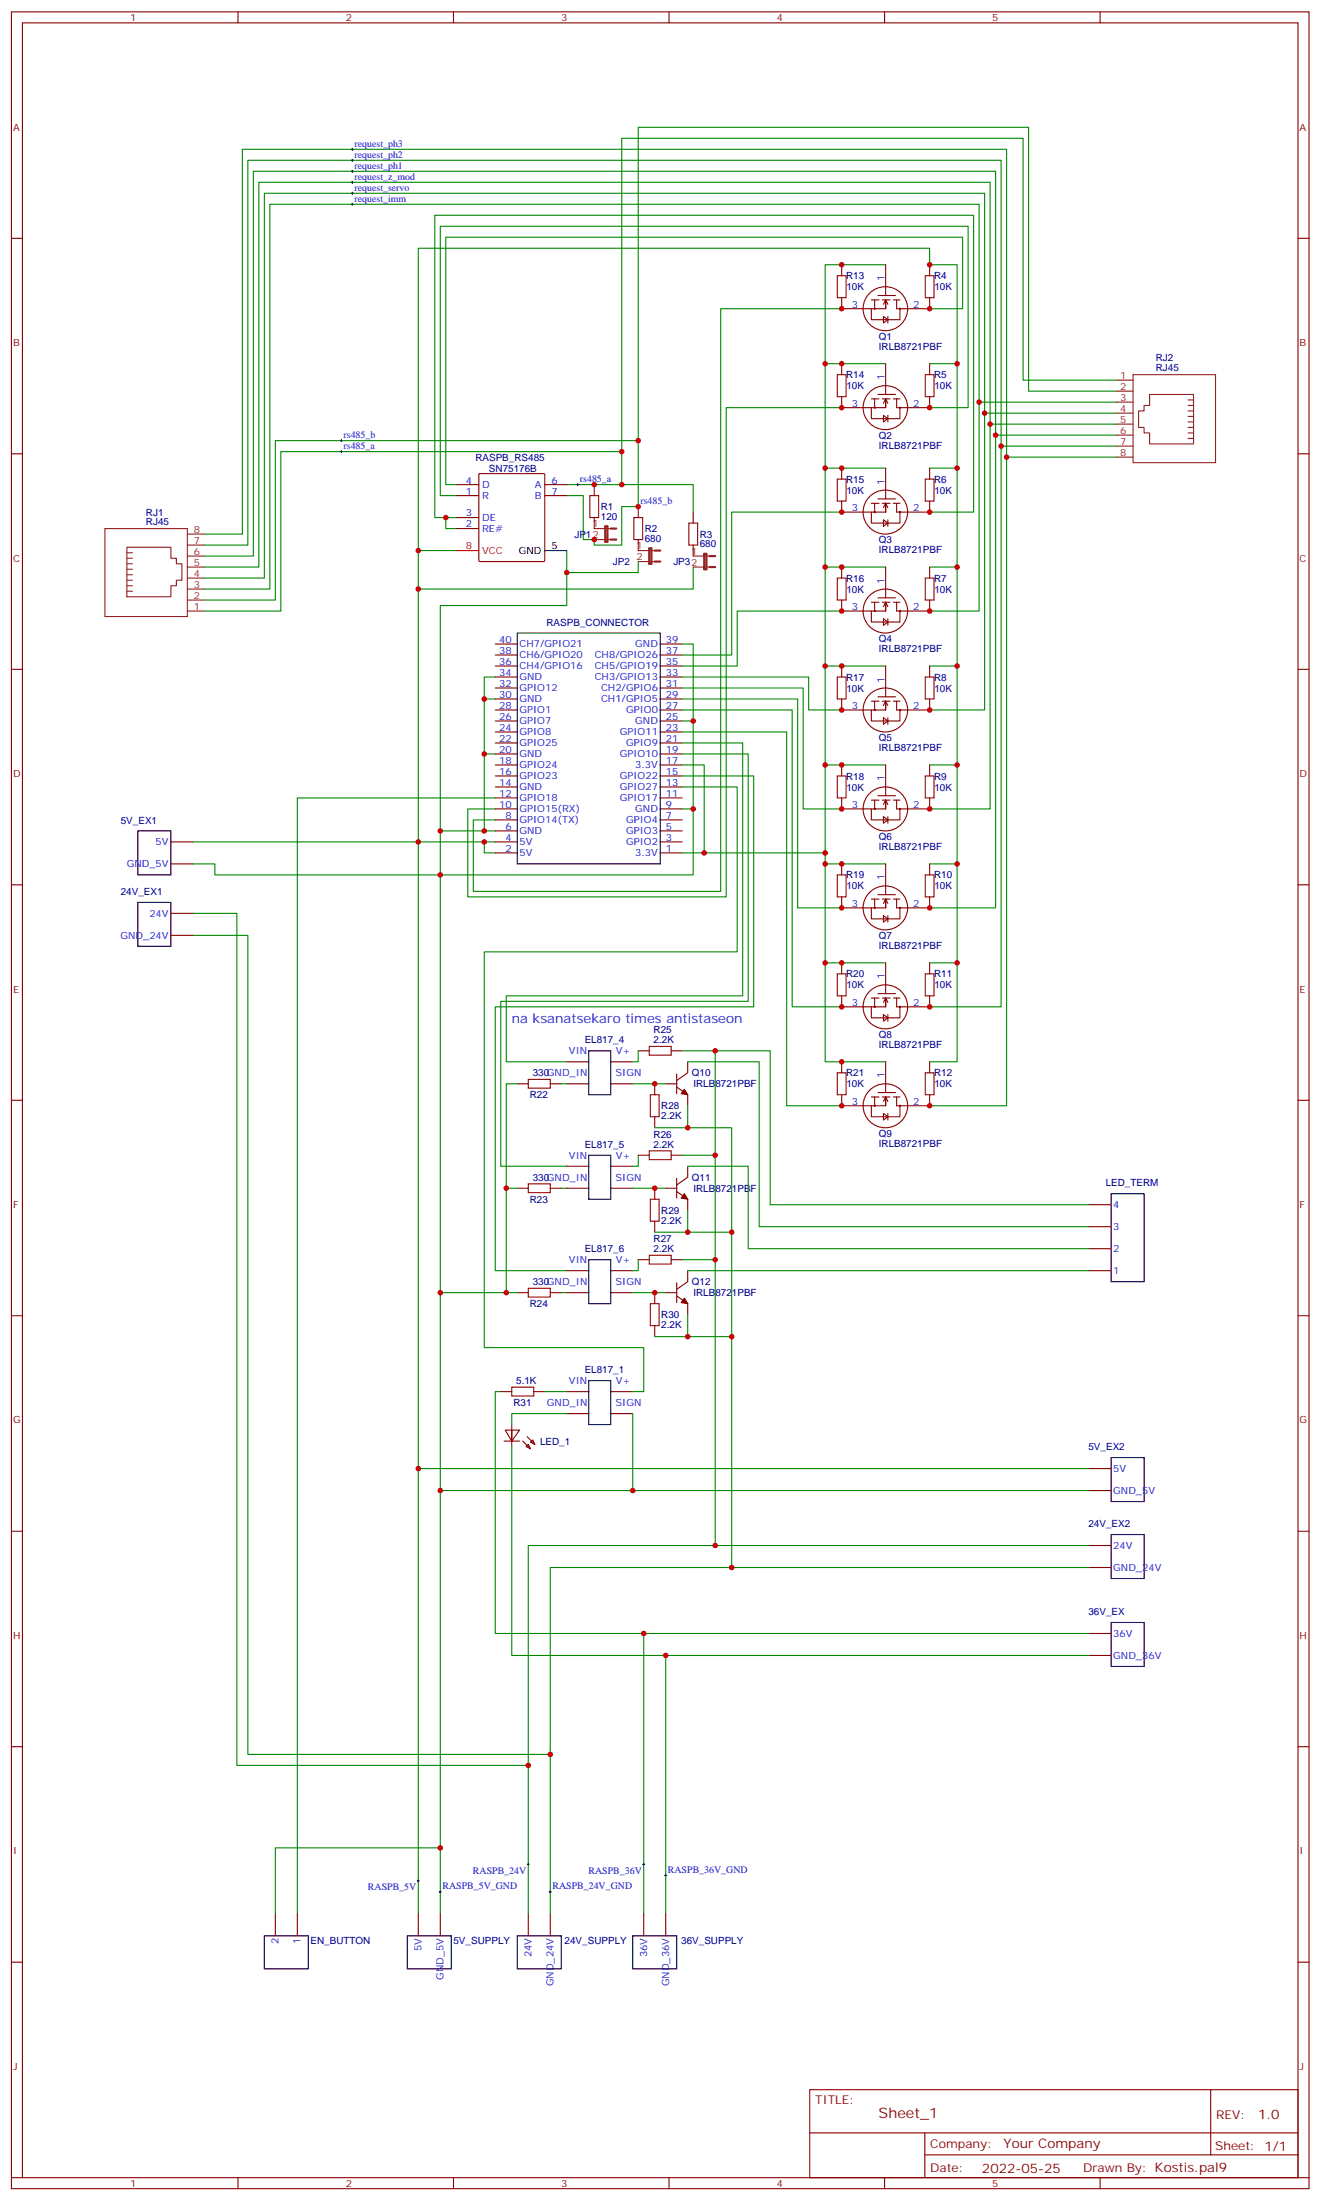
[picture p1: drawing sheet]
<svg xmlns="http://www.w3.org/2000/svg" width="423mm" height="706mm" viewBox="0 0 423 706" stroke-linecap="round" stroke-linejoin="round" font-family="sans-serif">
<g fill="none" stroke="#870000" stroke-width=".35">
<path d="M3.7 3.8h416.2v698.5h-416.2zM7.2 7.3h409.2v691.5h-409.2zM76.3 3.8v3.5M145.5 3.8v3.5M214.6 3.8v3.5M283.8 3.8v3.5M352.9 3.8v3.5M3.7 76.5h3.5M416.4 76.5h3.5M270 95.5v3.6h14.1v-2.9v2.9M270 84.9v3.6M279.5 99.1v3.5h9.2v-3.5"/>
<path d="M279.5 96.2h2.5M280.6 96.2v2.9M281.7 94.8h5.6M283.1 96.2h2.4M283.4 97.6l.7-1.4 .7 1.4M284.1 84.9v9.9M286.6 96.2h2.1M298.2 95.5v3.6h-10.5v-2.9M298.2 84.9v3.6M270 116.7v3.5M283.4 101.5l1.4 1.1-1.4 1zM284.1 116.7v9.9"/>
<path d="M284.8 101.5v2.1M298.2 116.7v3.5M270 127.3v3.5h14.1v-2.8v2.8M279.5 130.8v3.5h9.2v-3.5M279.5 128h2.5M280.6 128v2.8M281.7 126.6h5.6M283.1 128h2.4M283.4 133.3l1.4 1-1.4 1.1zM283.4 129.4l.7-1.4 .7 1.4M284.8 133.3v2.1M286.6 128h2.1"/>
<path d="M298.2 127.3v3.5h-10.5v-2.8M3.7 145.6h3.5M146.5 159h7.1M146.5 155.5h7.1M153.7 152.2l.3-.2h20.4l.3 .2 .1 27.6-.2 .4h-20.6l-.4-.2zM174.8 159h7M174.8 155.5h7M190.6 155.5v3.5M270 150.2v3.5M284.1 150.2v9.9M298.2 150.2v3.5M416.4 145.6h3.5"/>
<path d="M146.5 169.6h7.1M146.5 166.1h7.1M190.6 166.1v3.5M204.8 162.6v3.5M204.8 173.1v3.6M222.4 164.3v3.6M222.4 174.9v3.5M270 160.8v3.5h14.1v-2.8v2.8M279.5 164.3v3.6h9.2v-3.6M279.5 161.5h2.5M280.6 161.5v2.8M281.7 160.1h5.6"/>
<path d="M283.1 161.5h2.4M283.4 166.8l1.4 1.1-1.4 1zM283.4 162.9l.7-1.4 .7 1.4M284.8 166.8v2.1M286.6 161.5h2.1M298.2 160.8v3.5h-10.5v-2.8M270 192.5v3.6h14.1v-2.8v2.8M270 182v3.5M279.5 196.1v3.5h9.2v-3.5M279.5 193.3h2.5M280.6 193.3v2.8M281.7 191.8h5.6"/>
<path d="M283.1 193.3h2.4M283.4 198.5l1.4 1.1-1.4 1.1zM283.4 194.7l.7-1.4 .7 1.4M284.1 182v9.8M284.8 198.5v2.2M286.6 193.3h2.1M298.2 192.5v3.6h-10.5v-2.8M298.2 182v3.5M3.7 214.8h3.5M158.9 217.2h7M158.9 213.7h7M158.9 210.2h7"/>
<path d="M158.9 206.7h7M211.8 217.2h7.1M211.8 213.7h7.1M211.8 210.2h7.1M211.8 206.7h7.1M270 213.7v3.5M284.1 213.7v9.9M298.2 213.7v3.5M416.4 214.8h3.5M158.9 227.8h7M158.9 238.4h7M158.9 234.9h7"/>
<path d="M158.9 231.4h7M158.9 224.3h7M158.9 220.8h7M211.8 227.8h7.1M211.8 238.4h7.1M211.8 234.9h7.1M211.8 231.4h7.1M211.8 224.3h7.1M211.8 220.8h7.1M270 224.3v3.5h14.1v-2.8v2.8M279.5 227.8v3.6h9.2v-3.6M279.5 225h2.5"/>
<path d="M280.6 225v2.8M281.7 223.6h5.6M283.1 225h2.4M283.4 230.3l1.4 1.1-1.4 1zM283.4 226.4l.7-1.4 .7 1.4M284.8 230.3v2.1M286.6 225h2.1M298.2 224.3v3.5h-10.5v-2.8M158.9 259.6h7M158.9 256h7M158.9 252.5h7M158.9 249h7"/>
<path d="M158.9 245.5h7M158.9 241.9h7M211.8 259.6h7.1M211.8 256h7.1M211.8 252.5h7.1M211.8 249h7.1M211.8 245.5h7.1M211.8 241.9h7.1M270 256v3.6h14.1v-2.8v2.8M270 245.5v3.5M279.5 259.6v3.5h9.2v-3.5M279.5 256.8h2.5"/>
<path d="M280.6 256.8v2.8M281.7 255.3h5.6M283.1 256.8h2.4M283.4 258.2l.7-1.4 .7 1.4M284.1 245.5v9.8M286.6 256.8h2.1M298.2 256v3.6h-10.5v-2.8M298.2 245.5v3.5M54.8 277.2h7.1M54.8 270.2h7.1M158.9 270.2h7M158.9 273.7h7"/>
<path d="M158.9 266.6h7M158.9 263.1h7M211.8 270.2h7.1M211.8 273.7h7.1M211.8 266.6h7.1M211.8 263.1h7.1M270 277.2v3.5M283.4 262l1.4 1.1-1.4 1.1zM284.1 277.2v9.9M284.8 262v2.2M298.2 277.2v3.5M3.7 283.9h3.5"/>
<path d="M54.8 293.1h7.1M270 287.8v3.5h14.1v-2.8v2.8M279.5 291.3v3.6h9.2v-3.6M279.5 288.5h2.5M280.6 288.5v2.8M281.7 287.1h5.6M283.1 288.5h2.4M283.4 293.8l1.4 1.1-1.4 1zM283.4 289.9l.7-1.4 .7 1.4M284.8 293.8v2.1M286.6 288.5h2.1M298.2 287.8v3.5h-10.5v-2.8"/>
<path d="M416.4 283.9h3.5M54.8 300.1h7.1M270 319.5v3.6h14.1v-2.8v2.8M270 309v3.5M281.7 318.8h5.6M284.1 309v9.8M298.2 319.5v3.6h-10.5v-2.8M298.2 309v3.5M204.8 337.2h3.5M215.3 337.2h3.6M279.5 323.1v3.5h9.2v-3.5M279.5 320.3h2.5"/>
<path d="M280.6 320.3v2.8M283.1 320.3h2.4M283.4 325.5l1.4 1.1-1.4 1.1zM283.4 321.7l.7-1.4 .7 1.4M284.8 325.5v2.2M286.6 320.3h2.1M3.7 353.1h3.5M165.9 347.8h3.6M176.5 347.8h3.6M181.8 340.7h7.1M181.8 347.8h7.1M195.9 340.7h7.1"/>
<path d="M195.9 347.8h7.1M210 347.8v3.5M210 358.4v3.5M213.6 347.8h3.5M217.1 348.8l3.5 2.5v3.5M217.1 344.6v6.3M220.6 340.7v3.5l-3.5 2.5M270 351.3v3.5h14.1v-2.8v2.8M270 340.7v3.5M279.5 354.8v3.6h9.2v-3.6M279.5 352h2.5M280.6 352v2.8"/>
<path d="M281.7 350.6h5.6M283.1 352h2.4M283.4 357.3l1.4 1.1-1.4 1zM283.4 353.4l.7-1.4 .7 1.4M284.1 340.7v9.9M284.8 357.3v2.1M286.6 352h2.1M298.2 351.3v3.5h-10.5v-2.8M298.2 340.7v3.5M416.4 353.1h3.5M181.8 374.2h7.1M195.9 374.2h7.1"/>
<path d="M204.8 370.7h3.5M215.3 370.7h3.6M217.1 378.1v6.4M220.6 374.2v3.6l-3.5 2.4M165.9 381.3h3.6M176.5 381.3h3.6M181.8 381.3h7.1M195.9 381.3h7.1M210 381.3v3.5M210 391.9v3.5M213.6 381.3h3.5M217.1 382.3l3.5 2.5v3.5"/>
<path d="M349.4 393.6h7M349.4 386.6h7M165.9 414.8h3.6M176.5 414.8h3.6M181.8 407.7h7.1M181.8 414.8h7.1M195.9 407.7h7.1M195.9 414.8h7.1M204.8 404.2h3.5M210 414.8v3.5M213.6 414.8h3.5M215.3 404.2h3.6"/>
<path d="M217.1 415.9l3.5 2.4v3.6M217.1 411.6v6.4M220.6 407.7v3.6l-3.5 2.4M349.4 407.7h7M349.4 400.7h7M3.7 422.2h3.5M210 425.4v3.5M416.4 422.2h3.5M160.7 446.5h3.5M162.1 458.9h4.6l-2.5 3.5zM164.2 457.1v7.1M171.2 446.5h3.6"/>
<path d="M181.8 446.5h7.1M181.8 453.6h7.1M195.9 446.5h7.1M195.9 453.6h7.1M161.7 462.4h5M167.7 462.4l2.5 2.5M168.8 464.2l.7-.7 .7 1.4zM169.1 461l2.5 2.5M170.2 462.8l.7-.7 .7 1.4zM349.4 478.3h7M349.4 471.2h7M3.7 491.3h3.5"/>
<path d="M349.4 495.9h7M416.4 491.3h3.5M349.4 503h7M349.4 531.2h7M349.4 524.2h7M3.7 560.5h3.5M416.4 560.5h3.5M88.3 614.1v7.1M95.4 614.1v7.1M134.2 614.1v7.1M141.3 614.1v7.1M169.5 614.1v7.1"/>
<path d="M176.5 614.1v7.1M206.5 614.1v7.1M213.6 614.1v7.1M3.7 629.6h3.5M416.4 629.6h3.5M259.8 670.6h156.6v28.2h-156.6zM388.4 670.6v20.9M3.7 698.8h3.5M76.3 698.8v3.5M145.5 698.8v3.5M214.6 698.8v3.5M259.8 684.4h156.5"/>
<path d="M283.8 698.8v3.5M296.7 691.5h119.6M296.7 684.4v14.1M352.9 698.8v3.5M416.4 698.8h3.5"/>
<circle cx="280.6" cy="99.1" r=".18"/>
<circle cx="284.1" cy="99.1" r="7.1"/>
<circle cx="288.7" cy="99.1" r=".18"/>
<circle cx="280.6" cy="130.8" r=".18"/>
<circle cx="284.1" cy="130.8" r="7.1"/>
<circle cx="288.7" cy="130.8" r=".18"/>
<circle cx="280.6" cy="164.3" r=".18"/>
<circle cx="284.1" cy="164.3" r="7.1"/>
<circle cx="288.7" cy="164.3" r=".18"/>
<circle cx="280.6" cy="196.1" r=".18"/>
<circle cx="284.1" cy="196.1" r="7.1"/>
<circle cx="288.7" cy="196.1" r=".18"/>
<circle cx="280.6" cy="227.8" r=".18"/>
<circle cx="284.1" cy="227.8" r="7.1"/>
<circle cx="288.7" cy="227.8" r=".18"/>
<circle cx="280.6" cy="259.6" r=".18"/>
<circle cx="284.1" cy="259.6" r="7.1"/>
<circle cx="288.7" cy="259.6" r=".18"/>
<circle cx="280.6" cy="291.3" r=".18"/>
<circle cx="284.1" cy="291.3" r="7.1"/>
<circle cx="288.7" cy="291.3" r=".18"/>
<circle cx="280.6" cy="323.1" r=".18"/>
<circle cx="284.1" cy="323.1" r="7.1"/>
<circle cx="288.7" cy="323.1" r=".18"/>
<circle cx="280.6" cy="354.8" r=".18"/>
<circle cx="284.1" cy="354.8" r="7.1"/>
<circle cx="288.7" cy="354.8" r=".18"/>
</g>
<g fill="none" stroke="#008700" stroke-width=".35">
<path d="M270 99.1h-38.8v186.9h-79.4v-22.9h7.1M284.1 84.9h-19.4v31.8M298.2 99.1h10.6v-23h-165.8v79.4h3.5M284.1 116.7h-19.4v33.5h19.4M298.2 116.7h8.9v33.5M307.1 116.7v-31.8h-8.9v-5.2h-164v97M270 130.8h-37v157h-82.9v-28.2h8.8M298.2 130.8h12.4v-58.2h-169.3v86.4h5.2M314.1 129h44.1M315.9 132.6h42.3M317.6 136.1h40.6M319.4 139.6h38.8"/>
<path d="M358.2 122h-30v-77.6h-128.7v111.1M358.2 125.5h-28.2v-84.6h-125.2v100.5M181.8 159h5.3v14.1h3.5v1.8h8.9v-12.3h5.3v-21.2h-116.5v51.1h-22.9M181.8 155.5h40.6v8.8M199.5 144.9h-109.4v51.2h-24.7M264.7 150.2v31.8h19.4M298.2 150.2h8.9v31.8M321.2 143.2h37M322.9 146.7h35.3M65.4 171.4h12.4v-123.5h245.1v306.9h-24.7M65.4 174.9h14.1v-123.5h241.7v271.7h-23M65.4 178.4h15.9v-123.4h238.1v236.3h-21.2"/>
<path d="M146.5 166.1h-3.5v3.5h3.5M146.5 176.7h-12.3v12.3h88.2v-7M181.8 176.7v7h23v-3.5M270 164.3h-35.3v45.9h-15.8M298.2 164.3h14.1v-95.2h-172.8v97h3.5M65.4 182h17.6v-123.5h234.6v201.1h-19.4M65.4 185.5h19.4v-123.5h231.1v165.8h-17.7M65.4 189h21.2v-123.5h227.5v130.6h-15.9M134.2 189v425.1M181.8 183.7v10.6h-40.5v72.3M264.7 182v31.7h19.4M270 196.1h-33.5v17.6h-17.6"/>
<path d="M298.2 182h8.9v31.7M158.9 217.2h-3.5v7.1h3.5M218.9 217.2h40.5v10.6h10.6M218.9 206.7h3.5v24.7h-3.5M264.7 213.7v31.8h19.4M298.2 213.7h8.9v31.8M155.4 224.3v17.6h3.5M218.9 234.9h33.5v119.9h17.6M218.9 227.8h35.2v95.3h15.9M218.9 238.4h19.4v81.1h-75.9v21.2h19.4M218.9 224.3h37v67h14.1M218.9 220.8h38.8v38.8h12.3"/>
<path d="M222.4 231.4v28.2h-3.5M155.4 241.9v24.7h3.5M158.9 256h-63.5v358.1M218.9 249h22.9v74.1h-82.9v84.6h22.9M218.9 241.9h21.1v79.4h-79.3v52.9h21.1M218.9 245.5h7v28.2h-7M218.9 252.5h17.6v52.9h-81.1v127h51.1v14.1h-3.5M222.4 259.6v21.1h-153.5v-3.5h-7M264.7 245.5v31.7h19.4M298.2 245.5h8.9v31.7h-8.9M61.9 270.2h93.5M155.4 266.6h-14.1v347.5"/>
<path d="M158.9 270.2h-3.5v3.5h3.5M225.9 273.7h38.8M264.7 277.2v31.8h19.4M307.1 277.2v31.8h-8.9M61.9 293.1h14.1v273.4h93.5v47.6M61.9 300.1h17.6v262.9h97M264.7 309v31.7h19.4M307.1 309v31.7h-8.9M204.8 337.2v3.5h-1.8M218.9 337.2h28.2v49.4h102.3M229.4 337.2v158.7h120M165.9 347.8h-3.5v33.5h3.5"/>
<path d="M180.1 347.8h1.7M203 347.8h10.6M220.6 340.7h23v52.9h105.8M220.6 354.8v7.1h-10.6M204.8 370.7v3.5h-1.8M218.9 370.7h10.5M220.6 374.2h19.4v26.5h109.4M220.6 361.9h14.1v33.5h-14.1M162.4 381.3v33.5h3.5M180.1 381.3h1.7M203 381.3h10.6M220.6 388.3v7.1h-10.6"/>
<path d="M234.7 395.4v33.5h-14.1M141.3 414.8h21.1M180.1 414.8h1.7M203 414.8h10.6M204.8 404.2v3.5h-1.8M218.9 404.2h10.5M220.6 407.7h128.8M220.6 421.9v7h-10.6M234.7 428.9v74.1h-58.2v111.1M160.7 446.5h-1.8v77.7h47.6M174.8 446.5h7M181.8 453.6h-17.6v3.5"/>
<path d="M203 453.6v24.7M134.2 471.2h215.2M141.3 478.3h208.1M164.2 464.2v67h49.4M229.4 495.9h-59.9v70.6M234.7 503h114.7M349.4 531.2h-135.8v82.9M349.4 524.2h-142.9v89.9M141.3 592.9h-53v21.2"/>
</g>
<g fill="none" stroke="#000" stroke-width=".35">
<path d="M174.8 176.7h7M165.9 203.1h45.9v74.1h-45.9zM44.2 266.6h10.6v14.1h-10.6zM44.2 289.6h10.6v14.1h-10.6zM188.9 337.2h7v14.1h-7zM188.9 370.7h7v14.1h-7zM356.4 383h10.6v28.3h-10.6zM188.9 404.2h7v14.1h-7zM188.9 443h7v14.1h-7zM356.4 467.7h10.6v14.1h-10.6zM356.4 492.4h10.6v14.1h-10.6zM356.4 520.6h10.6v14.1h-10.6z"/>
<path d="M84.8 621.2h14.1v10.6h-14.1zM130.7 621.2h14.1v10.6h-14.1zM165.9 621.2h14.2v10.6h-14.2zM203 621.2h14.1v10.6h-14.1z"/>
</g>
<g fill="none" stroke="#a10000" stroke-width=".35">
<path d="M268.6 88.5h2.8v7h-2.8zM296.8 88.5h2.8v7h-2.8zM268.6 120.2h2.8v7.1h-2.8zM296.8 120.2h2.8v7.1h-2.8zM189.2 159h2.9v7.1h-2.9zM268.6 153.7h2.8v7.1h-2.8zM296.8 153.7h2.8v7.1h-2.8zM203.3 166.1h2.9v7h-2.9zM221 167.9h2.8v7h-2.8zM268.6 185.5h2.8v7h-2.8zM296.8 185.5h2.8v7h-2.8zM268.6 217.2h2.8v7.1h-2.8z"/>
<path d="M296.8 217.2h2.8v7.1h-2.8zM268.6 249h2.8v7h-2.8zM296.8 249h2.8v7h-2.8zM268.6 280.7h2.8v7.1h-2.8zM296.8 280.7h2.8v7.1h-2.8zM268.6 312.5h2.8v7h-2.8zM296.8 312.5h2.8v7h-2.8zM208.3 335.8h7v2.8h-7zM169.5 346.4h7v2.8h-7zM208.6 351.3h2.9v7.1h-2.9zM268.6 344.2h2.8v7.1h-2.8zM296.8 344.2h2.8v7.1h-2.8z"/>
<path d="M169.5 379.9h7v2.8h-7zM208.3 369.3h7v2.8h-7zM208.6 384.8h2.9v7.1h-2.9zM169.5 413.4h7v2.8h-7zM208.3 402.8h7v2.8h-7zM208.6 418.3h2.9v7.1h-2.9zM164.2 445.1h7v2.9h-7z"/>
</g>
<g fill="none" stroke="#8c2424" stroke-width=".35">
<path d="M358.2 122h5.3M358.2 125.5h5.3M358.2 129h5.3M358.2 132.6h5.3M358.2 136.1h5.3M358.2 139.6h5.3M363.5 120.2h26.5v28.2h-26.5zM368.8 126.6h14.1v15.9h-14.1v-3.6h-1.8v-1.7h-1.7v-5.3h1.7v-1.8h1.8zM381.1 128.3h1.8M381.1 130.1h1.8M381.1 131.9h1.8M381.1 133.6h1.8"/>
<path d="M381.1 135.4h1.8M381.1 137.2h1.8M381.1 138.9h1.8M358.2 143.2h5.3M358.2 146.7h5.3M381.1 140.7h1.8M33.7 169.6h26.4v28.2h-26.4zM40.7 179.1h1.8M40.7 177.4h1.8M40.7 175.6h14.1v3.5h1.8v1.8h1.7v5.3h-1.7v1.8h-1.8v3.5h-14.1zM60.1 178.4h5.3M60.1 174.9h5.3"/>
<path d="M60.1 171.4h5.3M190.6 169.6h5.3M190.6 173.1h5.3M204.8 176.7h5.2M222.4 178.4h5.3M40.7 189.7h1.8M40.7 188h1.8M40.7 186.2h1.8M40.7 184.4h1.8M40.7 182.7h1.8M40.7 180.9h1.8M60.1 182h5.3"/>
<path d="M60.1 196.1h5.3M60.1 192.5h5.3M60.1 189h5.3M60.1 185.5h5.3M204.8 180.2h5.2M222.4 182h5.3"/>
</g>
<path d="M194.2 168.9h.7v4.9h-.7zM195.9 169.6h1.8M195.9 173.1h1.8M208.3 176h.7v4.9h-.7zM210 176.7h1.8M225.9 177.7h.7v5h-.7zM227.7 178.4h1.7M210 180.2h1.8M227.7 182h1.7" fill="none" stroke="#8c2424" stroke-width=".71"/>
<path d="M146.5 176.7h7.1" fill="none" stroke="#f00" stroke-width=".35"/>
<g fill="none" stroke="#000" stroke-width=".32">
<path d="M112.7 58.5h.7M112.7 55h.7M112.7 51.4h.7M112.7 47.9h.7M113 47.6v.7M113 51.1v.7M113 54.6v.7M113 58.1v.7M112.7 65.5h.7M112.7 62h.7M113 61.7v.7M113 65.2v.7"/>
<path d="M109.1 144.9h.8M109.1 141.4h.8M109.5 141v.7M109.5 144.6v.7M185 155.5h.7M185.3 155.2v.7M204.4 162.6h.7M204.8 162.2v.7M169.1 598.2h.7M169.5 597.9v.7M206.2 598.2h.7M206.5 597.9v.7"/>
<path d="M133.8 603.5h.7M134.2 603.2v.7M140.9 607.1h.7M141.3 606.7v.7M176.2 607.1h.7M176.5 606.7v.7M213.2 601.8h.7M213.6 601.4v.7"/>
</g>
<g fill="#870000" stroke="#870000" stroke-width=".35">
<path d="M219.6 349.5l1 1.8-2.1-.4z"/>
<path d="M219.6 383l1 1.8-2.1-.3z"/>
<path d="M219.6 416.6l1 1.7-2.1-.3z"/>
</g>
<g fill="#c00">
<circle cx="298.2" cy="84.9" r=".88"/>
<circle cx="134.2" cy="176.7" r=".88"/>
<circle cx="264.7" cy="273.7" r=".88"/>
<circle cx="204.8" cy="141.4" r=".88"/>
<circle cx="204.8" cy="162.6" r=".88"/>
<circle cx="234.7" cy="503" r=".88"/>
<circle cx="141.3" cy="478.3" r=".88"/>
<circle cx="134.2" cy="471.2" r=".88"/>
<circle cx="176.5" cy="563" r=".88"/>
<circle cx="322.9" cy="146.7" r=".88"/>
<circle cx="321.2" cy="143.2" r=".88"/>
<circle cx="298.2" cy="354.8" r=".88"/>
<circle cx="298.2" cy="323.1" r=".88"/>
<circle cx="270" cy="354.8" r=".88"/>
<circle cx="270" cy="323.1" r=".88"/>
<circle cx="307.1" cy="309" r=".88"/>
<circle cx="307.1" cy="277.2" r=".88"/>
<circle cx="270" cy="340.7" r=".88"/>
<circle cx="264.7" cy="309" r=".88"/>
<circle cx="270" cy="309" r=".88"/>
<circle cx="264.7" cy="277.2" r=".88"/>
<circle cx="234.7" cy="428.9" r=".88"/>
<circle cx="234.7" cy="395.4" r=".88"/>
<circle cx="319.4" cy="139.6" r=".88"/>
<circle cx="317.6" cy="136.1" r=".88"/>
<circle cx="315.9" cy="132.6" r=".88"/>
<circle cx="314.1" cy="129" r=".88"/>
<circle cx="298.2" cy="291.3" r=".88"/>
<circle cx="298.2" cy="259.6" r=".88"/>
<circle cx="298.2" cy="227.8" r=".88"/>
<circle cx="141.3" cy="414.8" r=".88"/>
<circle cx="162.4" cy="414.8" r=".88"/>
<circle cx="220.6" cy="428.9" r=".88"/>
<circle cx="220.6" cy="395.4" r=".88"/>
<circle cx="220.6" cy="361.9" r=".88"/>
<circle cx="225.9" cy="273.7" r=".88"/>
<circle cx="155.4" cy="266.6" r=".88"/>
<circle cx="141.3" cy="280.7" r=".88"/>
<circle cx="141.3" cy="266.6" r=".88"/>
<circle cx="270" cy="291.3" r=".88"/>
<circle cx="270" cy="259.6" r=".88"/>
<circle cx="270" cy="227.8" r=".88"/>
<circle cx="270" cy="196.1" r=".88"/>
<circle cx="270" cy="164.3" r=".88"/>
<circle cx="298.2" cy="196.1" r=".88"/>
<circle cx="270" cy="130.8" r=".88"/>
<circle cx="270" cy="99.1" r=".88"/>
<circle cx="181.8" cy="183.7" r=".88"/>
<circle cx="134.2" cy="189" r=".88"/>
<circle cx="143" cy="166.1" r=".88"/>
<circle cx="298.2" cy="164.3" r=".88"/>
<circle cx="298.2" cy="130.8" r=".88"/>
<circle cx="298.2" cy="99.1" r=".88"/>
<circle cx="134.2" cy="270.2" r=".88"/>
<circle cx="155.4" cy="270.2" r=".88"/>
<circle cx="270" cy="84.9" r=".88"/>
<circle cx="264.7" cy="116.7" r=".88"/>
<circle cx="222.4" cy="259.6" r=".88"/>
<circle cx="222.4" cy="231.4" r=".88"/>
<circle cx="155.4" cy="241.9" r=".88"/>
<circle cx="155.4" cy="224.3" r=".88"/>
<circle cx="270" cy="277.2" r=".88"/>
<circle cx="270" cy="245.5" r=".88"/>
<circle cx="270" cy="213.7" r=".88"/>
<circle cx="270" cy="182" r=".88"/>
<circle cx="270" cy="150.2" r=".88"/>
<circle cx="270" cy="116.7" r=".88"/>
<circle cx="307.1" cy="116.7" r=".88"/>
<circle cx="307.1" cy="150.2" r=".88"/>
<circle cx="307.1" cy="182" r=".88"/>
<circle cx="307.1" cy="213.7" r=".88"/>
<circle cx="307.1" cy="245.5" r=".88"/>
<circle cx="264.7" cy="245.5" r=".88"/>
<circle cx="264.7" cy="213.7" r=".88"/>
<circle cx="264.7" cy="182" r=".88"/>
<circle cx="264.7" cy="150.2" r=".88"/>
<circle cx="190.6" cy="155.5" r=".88"/>
<circle cx="190.6" cy="173.1" r=".88"/>
<circle cx="210" cy="414.8" r=".88"/>
<circle cx="210" cy="381.3" r=".88"/>
<circle cx="162.4" cy="381.3" r=".88"/>
<circle cx="210" cy="347.8" r=".88"/>
<circle cx="199.5" cy="155.5" r=".88"/>
<circle cx="199.5" cy="144.9" r=".88"/>
<circle cx="169.5" cy="566.5" r=".88"/>
<circle cx="229.4" cy="337.2" r=".88"/>
<circle cx="229.4" cy="370.7" r=".88"/>
<circle cx="229.4" cy="404.2" r=".88"/>
<circle cx="229.4" cy="495.9" r=".88"/>
<circle cx="206.5" cy="524.2" r=".88"/>
<circle cx="213.6" cy="531.2" r=".88"/>
<circle cx="203" cy="478.3" r=".88"/>
<circle cx="141.3" cy="592.9" r=".88"/>
</g>
<text font-size="4.6" fill="#800" x="281.9" y="679.6">Sheet_1</text>
<text font-size="4.2" fill="#00f" x="164.2" y="328.4">na ksanatsekaro times antistaseon</text>
<g font-size="4.2" fill="#800">
<text x="403.6" y="679.8">1.0</text>
<text x="322" y="689.4">Your Company</text>
<text x="315" y="697.2">2022-05-25</text>
</g>
<g font-size="3.9" fill="#800">
<text x="261.5" y="675.1">TITLE:</text>
<text x="390.2" y="679.8">REV:</text>
<text x="298.5" y="689.3">Company:</text>
<text x="389.8" y="690">Sheet: 1/1</text>
<text x="298.5" y="697">Date:</text>
<text x="347.5" y="697.1">Drawn By: Kostis.pal9</text>
</g>
<g font-size="3.2" fill="#800">
<text x="41.8" y="6.8">1</text>
<text x="110.9" y="6.8">2</text>
<text x="180.1" y="6.8">3</text>
<text x="249.2" y="6.8">4</text>
<text x="318.3" y="6.8">5</text>
<text x="4.2" y="41.9">A</text>
<text x="416.9" y="41.9">A</text>
<text x="4.2" y="111.1">B</text>
<text x="416.9" y="111.1">B</text>
<text x="4.2" y="180.2">C</text>
<text x="416.9" y="180.2">C</text>
<text x="4.2" y="249.3">D</text>
<text x="416.9" y="249.3">D</text>
<text x="4.2" y="318.5">E</text>
<text x="416.9" y="318.5">E</text>
<text x="4.2" y="387.6">F</text>
<text x="416.9" y="387.6">F</text>
<text x="4.2" y="456.8">G</text>
<text x="416.9" y="456.8">G</text>
<text x="4.2" y="525.9">H</text>
<text x="416.9" y="525.9">H</text>
<text x="4.2" y="595.1">I</text>
<text x="416.9" y="595.1">I</text>
<text x="4.2" y="664.2">J</text>
<text x="416.9" y="664.2">J</text>
<text x="41.8" y="701.8">1</text>
<text x="110.9" y="701.8">2</text>
<text x="180.1" y="701.8">3</text>
<text x="249.2" y="701.8">4</text>
<text x="318.3" y="701.8">5</text>
</g>
<g font-size="3.2" fill="#00f">
<text x="113.7" y="47">request_ph3</text>
<text x="113.7" y="50.6">request_ph2</text>
<text x="113.7" y="57.6">request_z_mod</text>
<text x="113.7" y="54.1">request_ph1</text>
<text x="113.7" y="64.7">request_imm</text>
<text x="113.7" y="61.1">request_servo</text>
<text x="283.8" y="90.2" transform="rotate(-90 283.8 90.2)">1</text>
<text x="273.3" y="98.7">3</text>
<text x="292.9" y="98.7">2</text>
<text x="283.8" y="122" transform="rotate(-90 283.8 122)">1</text>
<text x="273.3" y="130.5">3</text>
<text x="292.9" y="130.5">2</text>
<text x="110.2" y="140.5">rs485_b</text>
<text x="110.2" y="144">rs485_a</text>
<text x="149.5" y="155.2">4</text>
<text x="176.9" y="155.2">6</text>
<text x="186.1" y="154.6">rs485_a</text>
<text x="283.8" y="155.5" transform="rotate(-90 283.8 155.5)">1</text>
<text x="149.5" y="158.7">1</text>
<text x="154.7" y="160.1">R</text>
<text x="154.7" y="156.6">D</text>
<text x="171.5" y="160.1">B</text>
<text x="171.5" y="156.6">A</text>
<text x="176.9" y="158.7">7</text>
<text x="205.5" y="161.7">rs485_b</text>
<text x="149.5" y="165.7">3</text>
<text x="154.7" y="167.1">DE</text>
<text x="273.3" y="164">3</text>
<text x="292.9" y="164">2</text>
<text x="149.5" y="169.3">2</text>
<text x="154.7" y="170.7">RE#</text>
<text x="283.8" y="187.3" transform="rotate(-90 283.8 187.3)">1</text>
<text x="273.3" y="195.7">3</text>
<text x="292.9" y="195.7">2</text>
<text x="160.2" y="209.8">38</text>
<text x="160.2" y="206.3">40</text>
<text x="166.7" y="207.7">CH7/GPIO21</text>
<text x="203.8" y="207.7">GND</text>
<text x="213.6" y="209.8">37</text>
<text x="213.6" y="206.3">39</text>
<text x="160.2" y="213.4">36</text>
<text x="166.7" y="214.8">CH4/GPIO16</text>
<text x="166.7" y="211.2">CH6/GPIO20</text>
<text x="190.8" y="214.8">CH5/GPIO19</text>
<text x="190.8" y="211.2">CH8/GPIO26</text>
<text x="213.6" y="213.4">35</text>
<text x="160.2" y="220.4">32</text>
<text x="160.2" y="216.9">34</text>
<text x="166.7" y="221.8">GPIO12</text>
<text x="166.7" y="218.3">GND</text>
<text x="190.8" y="218.3">CH3/GPIO13</text>
<text x="192.8" y="221.8">CH2/GPIO6</text>
<text x="213.6" y="220.4">31</text>
<text x="213.6" y="216.9">33</text>
<text x="283.8" y="219" transform="rotate(-90 283.8 219)">1</text>
<text x="160.2" y="227.5">28</text>
<text x="160.2" y="223.9">30</text>
<text x="166.7" y="225.4">GND</text>
<text x="192.8" y="225.4">CH1/GPIO5</text>
<text x="213.6" y="227.5">27</text>
<text x="213.6" y="223.9">29</text>
<text x="273.3" y="227.5">3</text>
<text x="292.9" y="227.5">2</text>
<text x="160.2" y="231">26</text>
<text x="166.7" y="232.4">GPIO7</text>
<text x="166.7" y="228.9">GPIO1</text>
<text x="200.9" y="228.9">GPIO0</text>
<text x="203.8" y="232.4">GND</text>
<text x="213.6" y="231">25</text>
<text x="160.2" y="238.1">22</text>
<text x="160.2" y="234.5">24</text>
<text x="166.7" y="239.5">GPIO25</text>
<text x="166.7" y="235.9">GPIO8</text>
<text x="198.9" y="235.9">GPIO11</text>
<text x="200.9" y="239.5">GPIO9</text>
<text x="213.6" y="238.1">21</text>
<text x="213.6" y="234.5">23</text>
<text x="160.2" y="245.1">18</text>
<text x="160.2" y="241.6">20</text>
<text x="166.7" y="243">GND</text>
<text x="198.9" y="243">GPIO10</text>
<text x="213.6" y="245.1">17</text>
<text x="213.6" y="241.6">19</text>
<text x="160.2" y="248.6">16</text>
<text x="166.7" y="250">GPIO23</text>
<text x="166.7" y="246.5">GPIO24</text>
<text x="198.9" y="250">GPIO22</text>
<text x="203.8" y="246.5">3.3V</text>
<text x="213.6" y="248.6">15</text>
<text x="283.8" y="250.8" transform="rotate(-90 283.8 250.8)">1</text>
<text x="160.2" y="255.7">12</text>
<text x="160.2" y="252.2">14</text>
<text x="166.7" y="257.1">GPIO18</text>
<text x="166.7" y="253.6">GND</text>
<text x="198.9" y="257.1">GPIO17</text>
<text x="198.9" y="253.6">GPIO27</text>
<text x="213.6" y="255.7">11</text>
<text x="213.6" y="252.2">13</text>
<text x="160.2" y="259.2">10</text>
<text x="162.2" y="262.7">8</text>
<text x="166.7" y="260.6">GPIO15(RX)</text>
<text x="203.8" y="260.6">GND</text>
<text x="213.6" y="262.7">7</text>
<text x="213.6" y="259.2">9</text>
<text x="273.3" y="259.2">3</text>
<text x="292.9" y="259.2">2</text>
<text x="162.2" y="269.8">4</text>
<text x="162.2" y="266.3">6</text>
<text x="166.7" y="267.7">GND</text>
<text x="166.7" y="264.2">GPIO14(TX)</text>
<text x="200.9" y="267.7">GPIO3</text>
<text x="200.9" y="264.2">GPIO4</text>
<text x="213.6" y="269.8">3</text>
<text x="213.6" y="266.3">5</text>
<text x="49.9" y="271.2">5V</text>
<text x="162.2" y="273.3">2</text>
<text x="166.7" y="274.7">5V</text>
<text x="166.7" y="271.2">5V</text>
<text x="200.9" y="271.2">GPIO2</text>
<text x="203.8" y="274.7">3.3V</text>
<text x="213.6" y="273.3">1</text>
<text x="40.6" y="278.3">GND_5V</text>
<text x="283.8" y="282.5" transform="rotate(-90 283.8 282.5)">1</text>
<text x="273.3" y="291">3</text>
<text x="292.9" y="291">2</text>
<text x="47.9" y="294.1">24V</text>
<text x="38.6" y="301.2">GND_24V</text>
<text x="283.8" y="314.3" transform="rotate(-90 283.8 314.3)">1</text>
<text x="273.3" y="322.7">3</text>
<text x="292.9" y="322.7">2</text>
<text x="182.5" y="338.2">VIN</text>
<text x="197.5" y="338.2">V+</text>
<text x="197.5" y="345.3">SIGN</text>
<text x="283.8" y="346" transform="rotate(-90 283.8 346)">1</text>
<text x="273.3" y="354.5">3</text>
<text x="292.9" y="354.5">2</text>
<text x="182.5" y="371.8">VIN</text>
<text x="197.5" y="371.8">V+</text>
<text x="197.5" y="378.8">SIGN</text>
<text x="357.2" y="387.6">4</text>
<text x="357.2" y="394.7">3</text>
<text x="357.2" y="401.7">2</text>
<text x="182.5" y="405.3">VIN</text>
<text x="197.5" y="405.3">V+</text>
<text x="197.5" y="412.3">SIGN</text>
<text x="357.2" y="408.8">1</text>
<text x="182.5" y="444.1">VIN</text>
<text x="197.5" y="444.1">V+</text>
<text x="175.5" y="451.1">GND_IN</text>
<text x="197.5" y="451.1">SIGN</text>
<text x="357.2" y="472.3">5V</text>
<text x="357.2" y="479.4">GND_5V</text>
<text x="357.2" y="497">24V</text>
<text x="357.2" y="504">GND_24V</text>
<text x="357.2" y="525.2">36V</text>
<text x="357.2" y="532.3">GND_36V</text>
<text x="151.7" y="601.3">RASPB_24V</text>
<text x="188.8" y="601.3">RASPB_36V</text>
<text x="214.3" y="600.9">RASPB_36V_GND</text>
<text x="118" y="606.6">RASPB_5V</text>
<text x="142" y="606.2">RASPB_5V_GND</text>
<text x="177.2" y="606.2">RASPB_24V_GND</text>
<text x="89.4" y="623.9" transform="rotate(-90 89.4 623.9)">2</text>
<text x="96.4" y="623.9" transform="rotate(-90 96.4 623.9)">1</text>
<text x="135.3" y="626.1" transform="rotate(-90 135.3 626.1)">5V</text>
<text x="170.5" y="628.1" transform="rotate(-90 170.5 628.1)">24V</text>
<text x="207.6" y="628.1" transform="rotate(-90 207.6 628.1)">36V</text>
<text x="142.3" y="635.4" transform="rotate(-90 142.3 635.4)">GND_5V</text>
<text x="177.6" y="637.4" transform="rotate(-90 177.6 637.4)">GND_24V</text>
<text x="214.6" y="637.4" transform="rotate(-90 214.6 637.4)">GND_36V</text>
</g>
<g font-size="3.2" fill="#000080">
<text x="271.4" y="89.6">R13</text>
<text x="299.7" y="89.6">R4</text>
<text x="271.5" y="93.2">10K</text>
<text x="299.8" y="93.2">10K</text>
<text x="281.9" y="109.1">Q1</text>
<text x="281.9" y="112.3">IRLB8721PBF</text>
<text x="370.8" y="119.2">RJ45</text>
<text x="370.8" y="116">RJ2</text>
<text x="271.4" y="121.4">R14</text>
<text x="271.5" y="124.9">10K</text>
<text x="299.7" y="121.4">R5</text>
<text x="299.8" y="124.9">10K</text>
<text x="281.9" y="140.8">Q2</text>
<text x="152.5" y="147.9">RASPB_RS485</text>
<text x="281.9" y="144">IRLB8721PBF</text>
<text x="156.9" y="151.4">SN75176B</text>
<text x="271.4" y="154.9">R15</text>
<text x="299.7" y="154.9">R6</text>
<text x="271.5" y="158.4">10K</text>
<text x="299.8" y="158.4">10K</text>
<text x="46.8" y="165.6">RJ1</text>
<text x="192.8" y="166.9">120</text>
<text x="192.8" y="163.7">R1</text>
<text x="46.8" y="168.6">RJ45</text>
<text x="184.3" y="172.5">JP12</text>
<text x="206.9" y="173.9">680</text>
<text x="206.9" y="170.7">R2</text>
<text x="224.5" y="172.5">R3</text>
<text x="224.5" y="175.7">680</text>
<text x="281.9" y="174.3">Q3</text>
<text x="281.9" y="177.5">IRLB8721PBF</text>
<text x="196.6" y="181.3">JP2</text>
<text x="216" y="181.3">JP32</text>
<text x="271.4" y="186.6">R16</text>
<text x="271.5" y="190.2">10K</text>
<text x="299.7" y="186.6">R7</text>
<text x="299.8" y="190.2">10K</text>
<text x="175.3" y="200.8">RASPB_CONNECTOR</text>
<text x="281.9" y="206.1">Q4</text>
<text x="281.9" y="209.3">IRLB8721PBF</text>
<text x="271.4" y="218.4">R17</text>
<text x="271.5" y="221.9">10K</text>
<text x="299.7" y="218.4">R8</text>
<text x="299.8" y="221.9">10K</text>
<text x="281.9" y="237.8">Q5</text>
<text x="281.9" y="241">IRLB8721PBF</text>
<text x="271.4" y="250.1">R18</text>
<text x="299.7" y="250.1">R9</text>
<text x="271.5" y="253.7">10K</text>
<text x="299.8" y="253.7">10K</text>
<text x="38.8" y="264.4">5V_EX1</text>
<text x="281.9" y="269.6">Q6</text>
<text x="281.9" y="272.8">IRLB8721PBF</text>
<text x="271.4" y="281.9">R19</text>
<text x="299.7" y="281.9">R10</text>
<text x="38.8" y="287.3">24V_EX1</text>
<text x="271.5" y="285.4">10K</text>
<text x="299.8" y="285.4">10K</text>
<text x="281.9" y="301.3">Q7</text>
<text x="281.9" y="304.5">IRLB8721PBF</text>
<text x="271.4" y="313.6">R20</text>
<text x="271.5" y="317.2">10K</text>
<text x="299.7" y="313.6">R11</text>
<text x="299.8" y="317.2">10K</text>
<text x="187.6" y="334.8">EL817_4</text>
<text x="209.7" y="334.7">2.2K</text>
<text x="209.7" y="331.5">R25</text>
<text x="281.9" y="333.1">Q8</text>
<text x="281.9" y="336.3">IRLB8721PBF</text>
<text x="170.9" y="345.3">330GND_IN</text>
<text x="222" y="345.4">Q10</text>
<text x="271.4" y="345.4">R21</text>
<text x="299.7" y="345.4">R12</text>
<text x="170" y="352.4">R22</text>
<text x="222.5" y="348.9">IRLB8721PBF</text>
<text x="271.5" y="348.9">10K</text>
<text x="299.8" y="348.9">10K</text>
<text x="212.2" y="359.1">2.2K</text>
<text x="212.2" y="356">R28</text>
<text x="209.7" y="365.1">R26</text>
<text x="281.9" y="364.8">Q9</text>
<text x="187.6" y="368.3">EL817_5</text>
<text x="209.7" y="368.2">2.2K</text>
<text x="281.9" y="368">IRLB8721PBF</text>
<text x="170.9" y="378.8">330GND_IN</text>
<text x="222" y="378.9">Q11</text>
<text x="222.5" y="382.4">IRLB8721PBF</text>
<text x="354.7" y="380.6">LED_TERM</text>
<text x="170" y="385.9">R23</text>
<text x="212.2" y="389.5">R29</text>
<text x="212.2" y="392.6">2.2K</text>
<text x="187.6" y="401.8">EL817_6</text>
<text x="209.7" y="401.7">2.2K</text>
<text x="209.7" y="398.6">R27</text>
<text x="170.9" y="412.3">330GND_IN</text>
<text x="222" y="412.4">Q12</text>
<text x="170" y="419.5">R24</text>
<text x="222.5" y="415.9">IRLB8721PBF</text>
<text x="212.2" y="423">R30</text>
<text x="212.2" y="426.2">2.2K</text>
<text x="187.6" y="440.6">EL817_1</text>
<text x="165.6" y="444.1">5.1K</text>
<text x="164.7" y="451.2">R31</text>
<text x="173.3" y="463.6">LED_1</text>
<text x="349.2" y="465.3">5V_EX2</text>
<text x="349.2" y="490">24V_EX2</text>
<text x="349.2" y="518.3">36V_EX</text>
<text x="99.6" y="623.7">EN_BUTTON</text>
<text x="145.5" y="623.7">5V_SUPPLY</text>
<text x="181.1" y="623.7">24V_SUPPLY</text>
<text x="218.5" y="623.7">36V_SUPPLY</text>
</g>
<g font-size="3.2" fill="#8d2323">
<text x="359.4" y="121.6">1</text>
<text x="359.4" y="125.2">2</text>
<text x="359.4" y="128.7">3</text>
<text x="359.4" y="132.2">4</text>
<text x="359.4" y="135.7">5</text>
<text x="359.4" y="139.3">6</text>
<text x="359.4" y="142.8">7</text>
<text x="359.4" y="146.3">8</text>
<text x="62.2" y="171">8</text>
<text x="190" y="169.3">1</text>
<text x="62.2" y="178.1">6</text>
<text x="62.2" y="174.6">7</text>
<text x="204.1" y="176.3">1</text>
<text x="204.1" y="179.8">2</text>
<text x="221.8" y="178.1">1</text>
<text x="62.2" y="185.1">4</text>
<text x="62.2" y="181.6">5</text>
<text x="62.2" y="188.7">3</text>
<text x="62.2" y="195.7">1</text>
<text x="62.2" y="192.2">2</text>
</g>
<g font-size="3.2" fill="#f00">
<text x="149.5" y="176.3">8</text>
<text x="154.7" y="177.7">VCC</text>
</g>
<g font-size="3.2">
<text x="166.4" y="177.7">GND</text>
<text x="176.9" y="176.3">5</text>
</g>
</svg>
